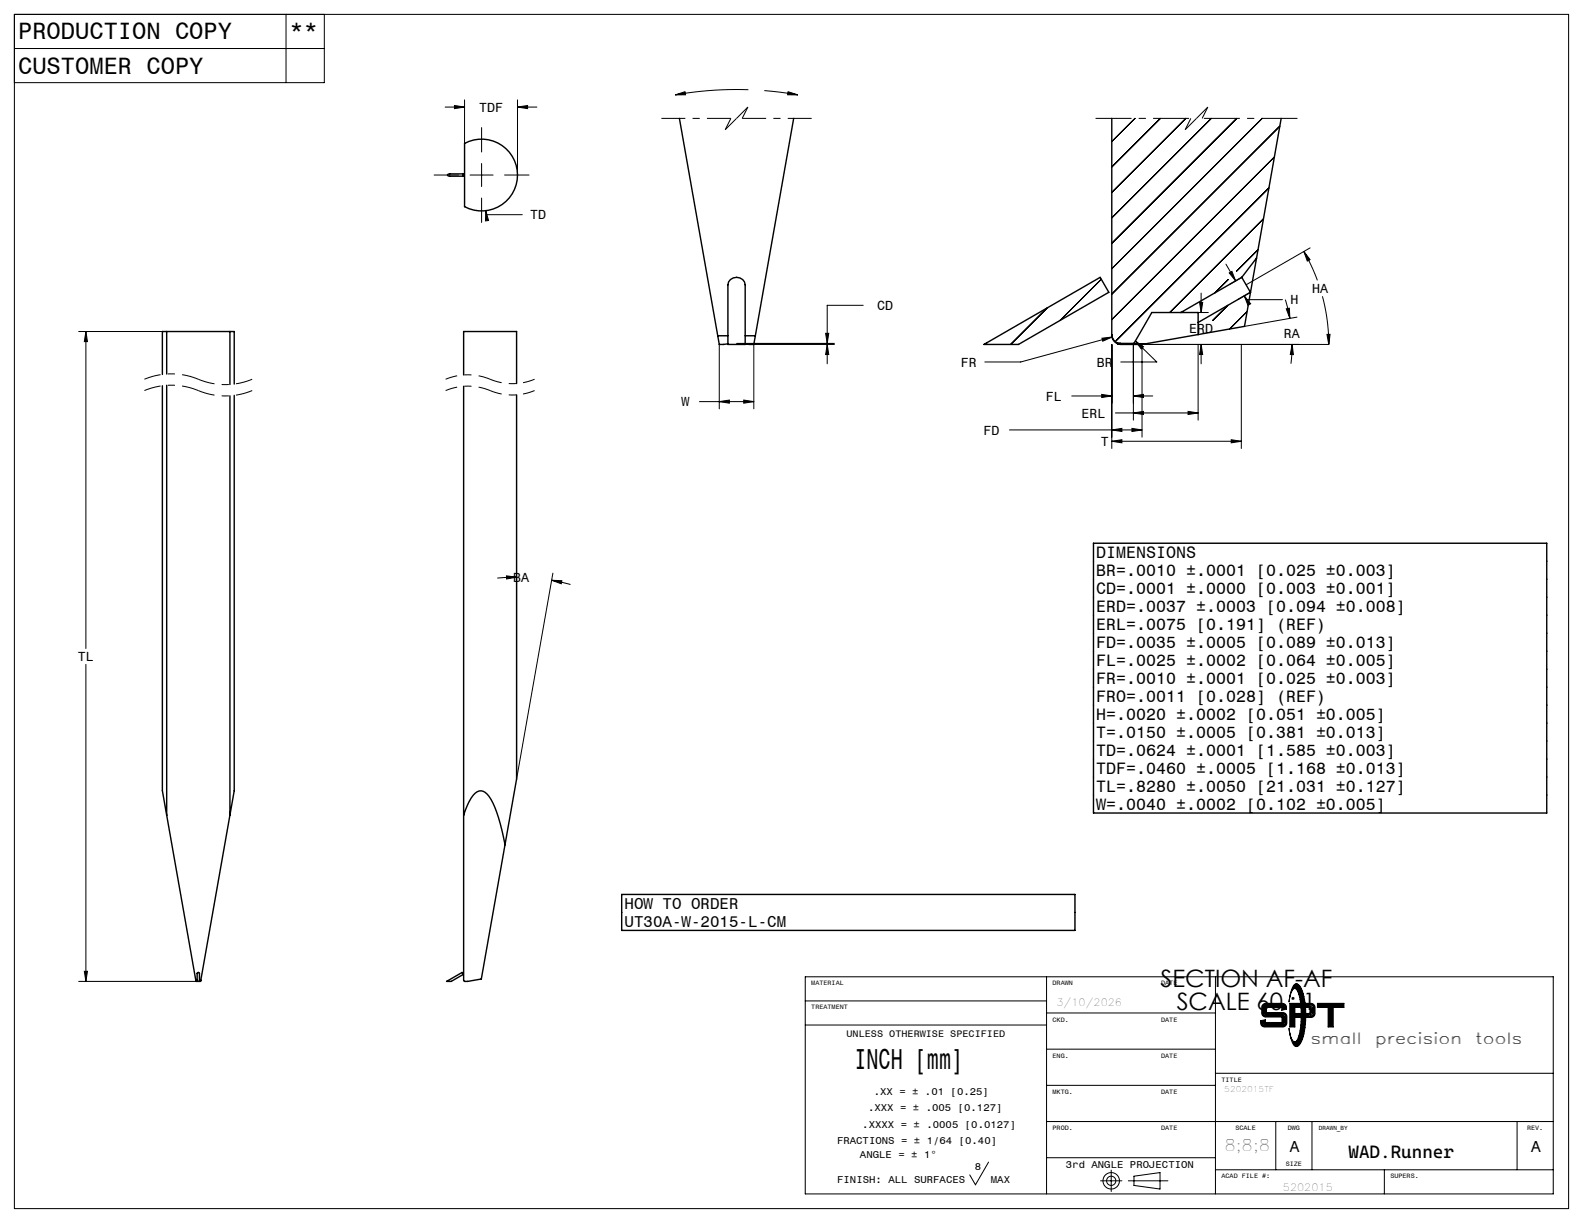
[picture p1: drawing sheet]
<svg xmlns="http://www.w3.org/2000/svg" width="279mm" height="216mm" viewBox="0 0 279 216" stroke-linecap="round" stroke-linejoin="round" font-family="sans-serif">
<g fill="none" stroke="#000" stroke-width=".25">
<path d="M81.8 30.7l.1 .2-.1 .2zM81.8 30.7h-2.5a.24 .24 0 0 0-.3 .3 .24 .24 0 0 0 .4 .1h2.4M82 25.3a6.3 6.3 0 0 1 9.3 5.6 6.3 6.3 0 0 1-9.3 5.6zM119.9 20.9l6.8 38.4M140.1 20.9l-6.8 38.4M196.2 20.9v38.2M226.1 20.9l-4.3 24.7M29.4 58.5h-.7v7.6M29.4 58.5v7.5M29.4 58.5h11.2M40.6 58.5h.7v9.3M40.6 58.5v9.4"/>
<path d="M126.7 59.3l.3 1.5 1.5-.1M126.7 59.3h1.8M128.9 49.3a1.56 1.56 0 0 1 2.6 1v10.5h-3v-10.5l.1-.5zM131.5 59.3h1.8M133.3 59.3l-.3 1.5-1.5-.1M196.2 59.1a1.52 1.52 0 0 0 1.6 1.5M196.2 59.1v.2a1.67 1.67 0 0 0 .9 1.3l.1 .1M208.4 55.2h3.1v1.7M208.4 55.2h-5.1l-3.2 5.4M211.5 56.9v2.2M219.2 49l1.5 2.6M219.2 49l-10.8 6.2"/>
<path d="M220.7 51.6l-9.2 5.3M220.7 51.6l-1 6-17.6 3.1M220.7 51.6h.1M221.8 45.6l-1.1 6M221.8 45.6l-2.6 3.4M28.7 68.1v71.5l.7 4.3M29.4 68v75.9M40.6 69.9v74M41.3 69.8v69.8l-.7 4.3M81.8 66.2v-7.7h9.4v9.2M81.8 68.2v104.8l.2 .2 .5 .1 2.5-.5 4.1-23.7M91.2 69.7v67.8l-2.1 11.6"/>
<path d="M173.7 60.8l20.5-11.8 1.5 2.6-15.9 9.2zM197.2 60.7l.7 .1 4.2-.1M197.8 60.6l-.6 .1M197.8 60.6h2.3M200.1 60.6v.1h2M193 95.9h80v47.6h-80zM29.4 143.9l5.2 29.1M40.6 143.9l-5.2 29.1M81.8 143.9l1-2.4a2.66 2.66 0 0 1 2.1-1.9 3.2 3.2 0 0 1 2.1 2.2l1.3 3.6 .8 3.7M109.7 157.9h80v6.3h-80zM34.6 173v.3l.2-.1M34.6 173h.2"/>
<path d="M34.8 173.3v-1.5a.21 .21 0 0 1 .2-.1 .21 .21 0 0 1 .2 .1v1.5M34.8 173.3h.4M35.2 173h.2M35.4 173v.3l-.2-.1M78.8 173.3l2.8-1.6 .2 .3-2.2 1.3z"/>
</g>
<g fill="none" stroke="#000" stroke-width=".18">
<path d="M2.5 8.6h54.7M2.5 2.5h274.4v210.9h-274.4zM50.5 2.5v12.1M57.2 2.5v12.1h-54.7M78.6 18.9h3.4M80.2 18.6l1.8 .3-1.8 .3zM82 17.6v7.7M91.3 17.6v13.3M91.3 18.9h3.5M91.3 18.9l1.8-.3v.6zM119.2 16.7l1.7-.5 .1 .5zM132.1 15.8a62.3 62.3 0 0 0-12.9 .9"/>
<path d="M134.9 16l5.9 .7M139.1 16.2l1.7 .5h-1.8zM76.6 30.9h4.3M83 30.9h4M85 22.5v4.3M85 28.9v4M85 35v4.3M85.7 37.2l.1 .7h6.4M85.7 37.2l.5 1.7-.5 .1zM89.1 30.9h4.3M200.3 20.9l-4.1 4.1M204.8 20.9l-8.6 8.6"/>
<path d="M209.3 20.9l-13.1 13.1M213.8 20.9l-17.6 17.6M218.3 20.9l-22.1 22.1M222.8 20.9l-26.6 26.5M223 38.6l-16.5 16.6M224 33.2l-27 27M224.9 27.7l-28.7 28.7M225.9 22.3l-29.7 29.6M13.9 58.5h27.4M15.2 58.5v56M15.2 58.5l.2 1.8h-.5zM145.7 58.8h.6l-.3 1.8z"/>
<path d="M152.4 53.9h-6.4v6.7M184.8 54.4l-6.4 6.4M194.4 49.3l-7.3 7.3M194.5 59.7l1.8-.2-1.7 .7zM196.3 59.5l-16.1 4.4h-6.4M211.5 55.2h1.8M211.7 53.4h.6l-.3 1.8zM212 51.7v3.5M216.4 46.6l1.7 3M216.7 53.9l-2.7 2.7M216.8 49.4l-2.4 2.3M217 48.2l.4-.3 .7 1.7z"/>
<path d="M219.2 49l-2.2 1.2M219.6 52.2l1.1 1.4-.4 .3zM219.6 52.2l.4 .7h6.3M220.1 55l-3.1 3.1M220.7 51.6l-2.2 1.3M222 44.1l-3.7 3.8M226.9 52.9l.8 3.3M227 54.5l.6-.1 .1 1.8zM228.9 56l-9.2 1.6M230.1 44.4l1.1 1.4-.5 .3zM230.1 44.4l1.3 2.5 1.1 2.6M231.2 43.8l-11.3 6.5"/>
<path d="M233.4 52.3a32.8 32.8 0 0 1 1.1 8.5M234.2 59h.6l-.3 1.8zM123.5 70.9h9.5M127 60.8v11.4M127 70.9l1.7-.3v.6zM130 60.8h17.3M130 60.6h17.3M131.3 70.6l1.7 .3-1.7 .3zM133 60.8v11.4M146 60.8l.3 1.8h-.6zM146 60.8v3.4M174.2 60.5l-.3 .3"/>
<path d="M178.2 75.9h23.4M189.2 69.9h7M194.5 69.6l1.7 .3-1.7 .3zM196.2 77.9h.1M196.2 60.8v18.4M196.2 77.9h22.9M196.2 75.9l1.8-.3v.6zM196.2 77.9l1.8-.3v.6zM196.9 72.9h14.6M199.8 75.6l1.8 .3-1.8 .3zM200 60.8v13.4M200 69.9h3.5"/>
<path d="M200 72.9l1.8-.3v.6zM200 69.9l1.8-.3v.6zM200.4 60.2l3.8 3.7h-6.4M200.4 60.2l1.4 1-.4 .4zM209.7 72.6l1.8 .3-1.8 .3zM211.5 60.8v13.4M212 60.8v3.4M212 60.8l.3 1.8h-.6zM217.3 77.6l1.8 .3-1.8 .3zM219.1 60.8v18.4M228.1 60.8l.2 1.8h-.6zM228.1 60.8l-.3 3.4"/>
<path d="M234.5 60.8h-32.9v16.4M15.2 117.3v56M89.4 101.7l1.8 .2-1.8 .3zM91.2 101.9v34.4M91.2 101.9l-3.4 .2M97.4 102.4l1.8 .1-.1 .6zM97.4 102.4l3.3 .8M97.6 101.2l-6.4 36.3M13.9 173.3h21.1M14.9 171.5h.5l-.2 1.8zM142.1 172.4h132.1v38.4h-132.1zM142.1 176.7h42.6"/>
<path d="M184.7 172.4v38.4M184.7 178.8h29.8M214.5 172.4v38.4M222.9 177.3l.5-.2h2.9a.79 .79 0 0 1 .8 1l-.9 .2v-.5h-2.7v.9h2.9a.72 .72 0 0 1 .7 .8v1.1a.72 .72 0 0 1-.7 .7h-3.2a.72 .72 0 0 1-.7-.7v-.4l.8-.2v.5h3v-1h-2.9a.72 .72 0 0 1-.7-.7v-1.1zM223 177.4l.4-.1h2.9a.61 .61 0 0 1 .6 .7l-.5 .2v-.5h-3v1.2h3a.58 .58 0 0 1 .6 .6v1.1a.58 .58 0 0 1-.6 .5h-3.2a.64 .64 0 0 1-.6-.8l.6-.1v.4h3.2v-1.2h-3a.58 .58 0 0 1-.6-.6v-1.1zM223.1 177.6l.3-.2h2.9l.3 .1 .2 .4-.3 .1v-.5h-3.3v1.5l3.4 .1 .2 .4-.1 1.4-.3 .1h-3.2l-.3-.1-.1-.5h.3v.4h3.5v-1.5l-3.4-.1-.2-.4zM223.1 177.8v1.1M223.4 179.1h3M226.6 177.7l.1 .2M226.7 179.4v1.3M227.6 177.1h1.9v.7h-1v1.1h1.1v.7h-1.1v1.7h-.9zM227.8 177.3h1.5l.1 .4h-1v1.4h1v.4h-1v1.6h-.6z"/>
<path d="M227.9 177.4h1.3v.1h-.9v1.7h1v.1h-1v1.7h-.4zM228.1 177.5v3.4M228.4 173.8a.69 .69 0 0 1 1.1 .5 13.7 13.7 0 0 1 0 9.9 .73 .73 0 0 1-.7 .6 .73 .73 0 0 1-.7-.7l-.3-.9-.3-1.6a3 3 0 0 0 1 2.3h.1a3.3 3.3 0 0 0 .9-2.4 12.8 12.8 0 0 0-.6-6.8 .45 .45 0 0 0-.5-.2 .45 .45 0 0 0-.4 .4l-.5 2 .5-2.2zM228.5 174a.51 .51 0 0 1 .6-.1 .51 .51 0 0 1 .3 .4 13.5 13.5 0 0 1 0 9.8l-.3 .4a.47 .47 0 0 1-.5 .1 .47 .47 0 0 1-.3-.4l-.1-.2a.67 .67 0 0 0 1-.6 14.4 14.4 0 0 0-.1-8.6 .6 .6 0 0 0-.9-.4zM228.6 174.1a1.91 1.91 0 0 1 1.1 1.8 15 15 0 0 1-.3 7.7l-.4 .5-.4 .2M228.8 174l-.3 .2a1.65 1.65 0 0 1 1.1 1.6 14.2 14.2 0 0 1-.4 7.9l-.3 .4-.4 .1 .3 .3M228.8 174h.1M228.8 174l.4 .2a8.5 8.5 0 0 1 1 5 8.5 8.5 0 0 1-1 5l-.4 .3M230.4 177.1h1a.72 .72 0 0 1 .7 .7v1.1a.72 .72 0 0 1-.7 .7h-.8v-.7l.5-.1 .1-.7-.2-.2-.5-.1zM230.6 177.3h.8a.58 .58 0 0 1 .6 .5v1.1a.58 .58 0 0 1-.6 .6h-.7v-.4l.4-.1 .2-.2v-.7l-.1-.4h-.6zM230.8 177.4h.7l.3 .4v1.3l-.3 .2h-.6v-.1l.3-.1 .3-.2v-1a.58 .58 0 0 0-.7-.4zM231.4 177.6l.3 .2v1.2l-.3 .2"/>
<path d="M232.5 177.1h4.7v.7h-1.9v3.5h-.9v-3.5h-1.9zM232.7 177.3h4.4v.4h-1.9v3.4h-.6v-3.4h-1.9zM232.8 177.4h4.1v.1h-1.9v3.5h-.3v-3.5h-1.9zM234.9 177.6v3.3M142.1 181h42.6M184.7 191.6h29.8M184.7 198h89.5M184.7 185.2h29.8M214.5 189.5h59.7M222.9 180.5v.2M223.2 180.9h3.2M225.2 198v8.5"/>
<path d="M228.8 184.5h.1M231.6 198v8.5M267.8 198v8.5M174.5 205.2l-2.3 4-1-1.8M184.7 204.4h29.8M194.2 208.5h3.8M196.1 206.6v3.7M199.2 208.5h6.9M200.1 207.6l4.6-.6v2.9l-4.6-.6zM214.5 206.5h59.7M244.3 206.5v4.3"/>
<circle cx="196.1" cy="208.5" r=".81"/>
<circle cx="196.1" cy="208.5" r="1.45"/>
</g>
<path d="M86.5 68.9a10.2 10.2 0 0 0-7.8 0M86.5 66.9a10.2 10.2 0 0 0-7.8 0M94.4 68.9a10.2 10.2 0 0 1-7.9 0M94.4 66.9a10.2 10.2 0 0 1-7.9 0" fill="none" stroke="#000" stroke-width=".18" stroke-dasharray="6.3 1.3 1.3 1.3" stroke-dashoffset="4.2" stroke-linecap="butt"/>
<path d="M35 68.9a12.4 12.4 0 0 0-9.5 0M35 66.9a12.4 12.4 0 0 0-9.5 0M44.5 68.9a12.4 12.4 0 0 1-9.5 0M44.5 66.9a12.4 12.4 0 0 1-9.5 0" fill="none" stroke="#000" stroke-width=".18" stroke-dasharray="6.3 1.3 1.3 1.3" stroke-dashoffset="3.4" stroke-linecap="butt"/>
<path d="M129 20.9h-12.3M143.3 20.9h-12.3" fill="none" stroke="#000" stroke-width=".18" stroke-dasharray="6.3 1.3 1.3 1.3" stroke-dashoffset="2.1" stroke-linecap="butt"/>
<path d="M132 18.9l-2 2M213.2 18.9l-2 2M128 22.9l1-2M130 20.9l-2 2M131 20.9l1-2M209.2 22.9l1-2M211.2 20.9l-2 2M212.2 20.9l1-2" fill="none" stroke="#000" stroke-width=".18" stroke-dasharray="6.3 1.3 1.3 1.3" stroke-linecap="butt"/>
<path d="M210.2 20.9h-17.1M229.3 20.9h-17.1" fill="none" stroke="#000" stroke-width=".18" stroke-dasharray="6.3 1.3 1.3 1.3" stroke-dashoffset="-.3" stroke-linecap="butt"/>
<path d="M97.4 102.4l1.8 .1-.1 .6zM89.4 101.7l1.8 .2-1.8 .3zM15.2 58.5l.2 1.8h-.5zM14.9 171.5h.5l-.2 1.8zM85.7 37.2v1.8l.5-.1zM91.3 18.9l1.8-.3v.6zM80.2 18.6l1.8 .3-1.8 .3zM131.3 70.6l1.7 .3-1.7 .3zM127 70.9l1.7-.3v.6zM119.2 16.7h1.8l-.1-.5zM139.1 16.2l-.1 .5h1.8zM146 60.8l.3 1.8h-.6zM145.7 58.8h.6l-.3 1.8zM196.2 75.9l1.8-.3v.6zM199.8 75.6l1.8 .3-1.8 .3zM228.1 60.8l.2 1.8h-.6zM227 54.5l.6-.1 .1 1.8zM217.3 77.6l1.8 .3-1.8 .3zM196.2 77.9l1.8-.3v.6zM211.7 53.4h.6l-.3 1.8zM212 60.8l.3 1.8h-.6zM209.7 72.6l1.8 .3-1.8 .3zM200 72.9l1.8-.3v.6zM200 69.9l1.8-.3v.6zM194.5 69.6l1.7 .3-1.7 .3zM217 48.2l.4-.3 .7 1.7zM219.6 52.2l1.1 1.4-.4 .3zM234.2 59h.6l-.3 1.8zM230.1 44.4l1.1 1.4-.5 .3zM194.5 59.7l.1 .5 1.7-.7zM200.4 60.2l1 1.4 .4-.4z" fill="#000"/>
<text font-size="5.1" x="150.8" y="188.8">INCH [mm]</text>
<g font-size="4.2">
<text x="3.2" y="6.8">PRODUCTION COPY</text>
<text x="51.1" y="6.8">**</text>
<text x="3.2" y="13">CUSTOMER COPY</text>
<text x="204.8" y="174.2">SECTION AF-AF</text>
<text x="207.7" y="178.3">SCALE 60 : 1</text>
</g>
<text font-size="3.2" x="238" y="204.5">WAD.Runner</text>
<g font-size="2.9">
<text x="193.5" y="98.6">DIMENSIONS</text>
<text x="193.5" y="101.7">BR=.0010 ±.0001 [0.025 ±0.003]</text>
<text x="193.5" y="104.9">CD=.0001 ±.0000 [0.003 ±0.001]</text>
<text x="193.5" y="108.1">ERD=.0037 ±.0003 [0.094 ±0.008]</text>
<text x="193.5" y="111.3">ERL=.0075 [0.191] (REF)</text>
<text x="193.5" y="114.4">FD=.0035 ±.0005 [0.089 ±0.013]</text>
<text x="193.5" y="117.6">FL=.0025 ±.0002 [0.064 ±0.005]</text>
<text x="193.5" y="120.8">FR=.0010 ±.0001 [0.025 ±0.003]</text>
<text x="193.5" y="124">FRO=.0011 [0.028] (REF)</text>
<text x="193.5" y="127.1">H=.0020 ±.0002 [0.051 ±0.005]</text>
<text x="193.5" y="130.3">T=.0150 ±.0005 [0.381 ±0.013]</text>
<text x="193.5" y="133.5">TD=.0624 ±.0001 [1.585 ±0.003]</text>
<text x="193.5" y="136.6">TDF=.0460 ±.0005 [1.168 ±0.013]</text>
<text x="193.5" y="139.8">TL=.8280 ±.0050 [21.031 ±0.127]</text>
<text x="193.5" y="143">W=.0040 ±.0002 [0.102 ±0.005]</text>
</g>
<g font-size="2.8">
<text x="110.2" y="160.5">HOW TO ORDER</text>
<text x="110.2" y="163.7">UT30A-W-2015-L-CM</text>
<text x="231.4" y="184.3">small</text>
<text x="242.8" y="184.3">precision</text>
<text x="260.5" y="184.3">tools</text>
<text x="216.1" y="203.3">8;8;8</text>
<text x="227.7" y="203.3">A</text>
<text x="270.3" y="203.3">A</text>
</g>
<g font-size="2.3">
<text x="84.6" y="19.7">TDF</text>
<text x="93.6" y="38.7">TD</text>
<text x="227.8" y="53.7">H</text>
<text x="231.6" y="51.7">HA</text>
<text x="154.8" y="54.7">CD</text>
<text x="209.9" y="58.8">ERD</text>
<text x="226.6" y="59.7">RA</text>
<text x="169.6" y="64.7">FR</text>
<text x="193.6" y="64.7">BR</text>
<text x="120.3" y="71.7">W</text>
<text x="184.6" y="70.7">FL</text>
<text x="173.6" y="76.7">FD</text>
<text x="190.9" y="73.7">ERL</text>
<text x="194.3" y="78.7">T</text>
<text x="90.6" y="102.7">BA</text>
<text x="13.7" y="116.7">TL</text>
</g>
<g font-size="1.8">
<text x="186.5" y="177.6">3/10/2026</text>
<text x="153.2" y="196.2">.XXX = ± .005 [0.127]</text>
<text x="154.2" y="193.3">.XX = ± .01 [0.25]</text>
<text x="147.7" y="201.9">FRACTIONS = ± 1/64 [0.40]</text>
<text x="152.2" y="199">.XXXX = ± .0005 [0.0127]</text>
<text x="147.8" y="208.8">FINISH: ALL SURFACES</text>
<text x="151.8" y="204.5">ANGLE = ± 1°</text>
<text x="172.1" y="206.5">8</text>
<text x="174.9" y="208.8">MAX</text>
<text x="188.1" y="206.2">3rd ANGLE PROJECTION</text>
<text x="226.4" y="210.2">5202015</text>
</g>
<text font-size="1.7" x="149.4" y="183">UNLESS OTHERWISE SPECIFIED</text>
<text font-size="1.4" x="216.1" y="192.8">5202015TF</text>
<g font-size="1.1">
<text x="143.2" y="173.9">MATERIAL</text>
<text x="185.8" y="173.9">DRAWN</text>
<text x="204.9" y="173.9">DATE</text>
<text x="143.2" y="178.2">TREATMENT</text>
<text x="185.8" y="180.3">CKD.</text>
<text x="204.9" y="180.3">DATE</text>
<text x="185.8" y="186.7">ENG.</text>
<text x="204.9" y="186.7">DATE</text>
<text x="215.6" y="191">TITLE</text>
<text x="185.8" y="193.1">MKTG.</text>
<text x="204.9" y="193.1">DATE</text>
<text x="185.8" y="199.5">PROD.</text>
<text x="204.9" y="199.5">DATE</text>
<text x="218.1" y="199.5">SCALE</text>
<text x="227.3" y="199.5">DWG</text>
<text x="232.8" y="199.5">DRAWN_BY</text>
<text x="269.5" y="199.5">REV.</text>
<text x="215.6" y="208">ACAD FILE #:</text>
<text x="226.9" y="205.9">SIZE</text>
<text x="245.4" y="208">SUPERS.</text>
</g>
</svg>
